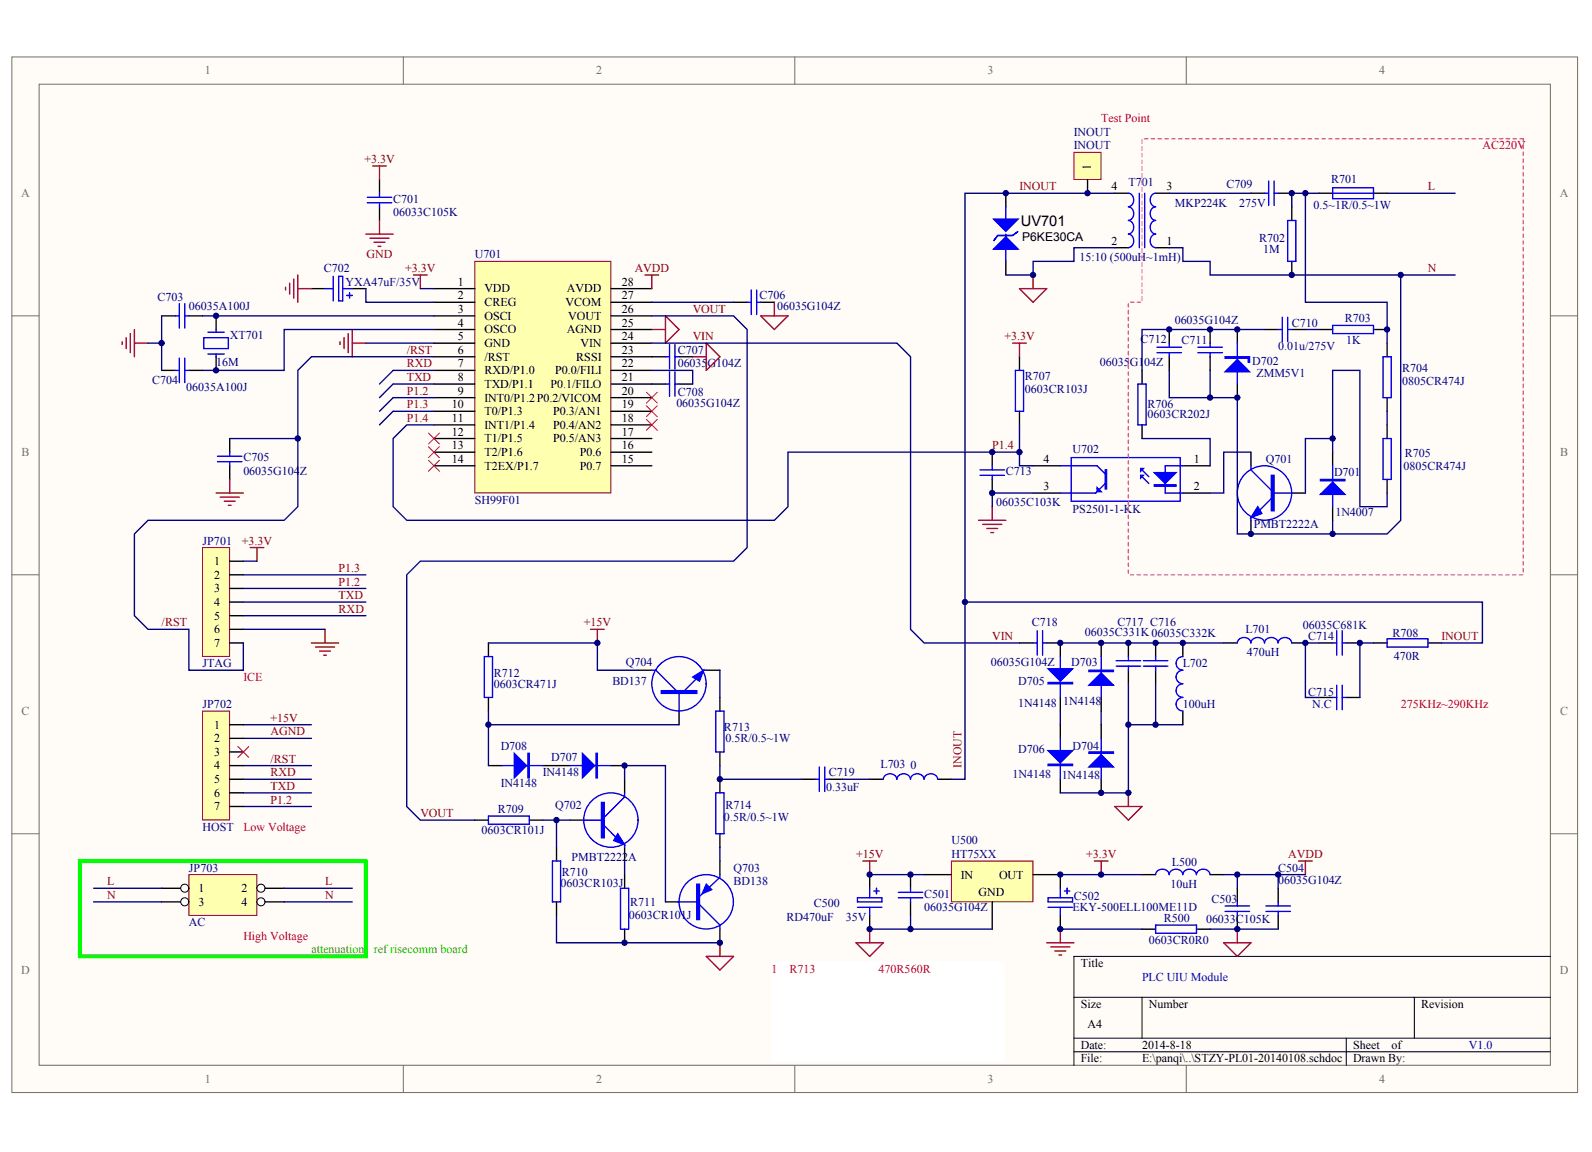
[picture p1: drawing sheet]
<svg xmlns="http://www.w3.org/2000/svg" width="281mm" height="203mm" viewBox="0 0 281 203" stroke-linecap="round" stroke-linejoin="round" font-family="sans-serif">
<g fill="#fffcf8" stroke="#716f64" stroke-width=".18">
<path d="M2.1 10h276.2v182.7h-276.2z"/>
<path d="M6.9 14.9h266.6v173h-266.6z"/>
</g>
<path d="M71.1 10v4.9M140.2 10v4.9M209.2 10v4.9M2.1 55.7h4.8M273.5 55.7h4.8M2.1 101.4h4.8M273.5 101.4h4.8M2.1 147.1h4.8M273.5 147.1h4.8M71.1 187.9v4.8M140.2 187.9v4.8M209.2 187.9v4.8" fill="none" stroke="#716f64" stroke-width=".18"/>
<path d="M189.4 175.9h84.1M201.4 175.9v7.2M249.5 175.9v7.2M273.5 168.7h-84.1v19.2M189.4 183.1h84.1M189.4 185.5h84.1M237.5 183.1v4.8" fill="none" stroke="#000" stroke-width=".18"/>
<path d="M83.8 46.1h23.9v40.8h-23.9z" fill="#ffffb0" stroke="#800000" stroke-width=".18"/>
<g fill="none" stroke="#000" stroke-width=".24">
<path d="M28.5 55.7h2.4M33.3 55.7h2.4M38.1 55.7v2.4M54.9 50.9h2.4M62.1 50.9h2.4M76.5 50.9h7.3M76.5 53.3h7.3M76.5 55.7h7.3M76.5 58.1h7.3M107.8 50.9h7.2M107.8 53.3h7.2M107.8 55.7h7.2"/>
<path d="M107.8 58.1h7.2M129.4 53.3h2.4M134.2 53.3h2.4M28.5 65.3h2.4M33.3 65.3h2.4M38.1 62.9v2.4M76.5 60.5h7.3M76.5 62.9h7.3M76.5 65.3h7.3M76.5 67.7h7.3M76.5 70.1h7.3M76.5 72.5h7.3"/>
<path d="M76.5 74.9h7.3M76.5 77.4h7.3M76.5 79.8h7.3M107.8 60.5h7.2M107.8 62.9h9.6M107.8 65.3h7.2M107.8 67.7h9.6M107.8 70.1h7.2M107.8 72.5h7.2M107.8 74.9h7.2M107.8 77.4h7.2M107.8 79.8h7.2"/>
<path d="M119.8 62.9h2.4M119.8 67.7h2.4M76.5 82.2h7.3M107.8 82.2h7.2"/>
</g>
<g fill="none" stroke="#00f" stroke-width=".24">
<path d="M30.9 55.7h.7M31.6 53.6v4.3M32.6 55.7h.7M32.6 53.6v4.3M36 59.6h4.3v1.9h-4.3zM36.7 58.6h2.9M38.1 58.1v.5M57.3 50.9h1.5M58.8 48.7v4.4M59.7 48.7h.8v4.4h-.8zM60.5 50.9h1.6M61.2 52.1h.9"/>
<path d="M61.7 51.6v1M131.8 53.3h.7M132.5 51.2v4.3M133.5 53.3h.7M133.5 51.2v4.3M30.9 65.3h.7M31.6 63.2v4.3M32.6 63.2v4.3M32.6 65.3h.7M36.7 62.4h2.9M38.1 62.4v.5M117.4 62.9h.7"/>
<path d="M117.4 67.7h.7M118.1 60.8v4.3M118.1 65.6v4.3M119.1 62.9h.7M119.1 60.8v4.3M119.1 65.6v4.3M119.1 67.7h.7"/>
</g>
<g fill="none" stroke="#800000" stroke-width=".24">
<path d="M22.3 59.6v1.9M23 58.8v3.4M23.7 58.1v4.8M60.7 59.6v1.9M61.4 58.8v3.4M62.1 58.1v4.8M72.9 48.5h2.4M74.1 48.5v2.4M115 58.1h2.4M117.4 55.7l2.4 2.4-2.4 2.4zM21.5 60.3v.5M23.7 60.5h2.4"/>
<path d="M60 60.3v.5M62.1 60.5h2.4"/>
</g>
<path d="M28.5 55.7v9.6M74.1 50.9h2.4" fill="none" stroke="#000080" stroke-width=".24"/>
<path d="M35.7 96.6h4.8v19.2h-4.8z" fill="#ffffb0" stroke="#800000" stroke-width=".18"/>
<g fill="none" stroke="#000" stroke-width=".24">
<path d="M196.6 34.1h2.4M203.8 34.1h2.4M220.7 34.1h2.4M225.5 34.1h2.4M227.9 36.5v2.4M232.7 34.1h2.4M242.3 34.1h2.4M196.6 43.7h2.4M203.8 43.7h2.4M206.2 58.1v2.4M213.4 58.1v2.4M218.3 58.1v2.4"/>
<path d="M223.1 58.1h2.4M227.9 46.1v2.4M227.9 58.1h2.4M175 79.8v2.4M179.8 62.9v2.4M179.8 72.5v2.4M201.4 65.3v2.4M201.4 74.9v2.5M206.2 62.9v2.4M213.4 62.9v2.4M218.3 67.7v2.4M220.7 79.8v2.4"/>
<path d="M235.1 79.8v2.4M244.7 60.5v2.4M244.7 70.1v2.4M244.7 74.9v2.5M40.5 99h2.4M175 84.6v2.4M182.2 87h4.8M182.2 82.2h4.8M208.6 87h4.8M208.6 82.2h4.8M220.7 91.8v2.4M227.9 87h2.4"/>
<path d="M235.1 89.4v2.4M244.7 84.6v2.4M40.5 101.4h2.4M40.5 103.8h2.4M40.5 106.2h2.4M40.5 108.6h2.4M40.5 111h2.4M40.5 113.4h2.4M86.2 113.4v2.4M112.6 118.2h2.4M124.6 118.2h2.4M179.8 113.4h2.4"/>
<path d="M184.6 113.4h2.4v2.4M194.2 113.4v2.4M199 113.4v2.4M199 118.2v2.4M203.8 113.4v2.4M203.8 118.2v2.4M208.6 113.4v2.4M215.8 113.4h2.5M227.9 113.4h2.4M232.7 113.4h2.4M237.5 113.4h2.4M242.3 113.4h2.4"/>
<path d="M251.9 113.4h2.4M86.2 135h2.4M86.2 123v2.4M95.8 135h4.8M107.8 135h2.4M110.2 137.4v2.5M119.8 125.4v2.4M127 123v2.4M127 132.6v2.4M127 137.4v2.5M141.4 137.4h2.4M146.2 137.4h2.4"/>
<path d="M187 123v2.4M194.2 123v2.4M208.6 125.4v2.4M83.8 144.7h2.4M93.4 144.7h2.4M98.2 149.5v2.4M98.2 159.1v2.4M100.6 144.7h2.4M110.2 149.5v2.4M110.2 154.3v2.4M117.4 159.1h2.4M127 147.1v2.4"/>
<path d="M127 151.9v2.4M110.2 163.9v2.4M127 163.9v2.4"/>
</g>
<g fill="none" stroke="#800000" stroke-width=".24">
<path d="M50.4 50.7v.5M51.1 49.9v2M51.8 49.2v3.4M52.5 48.5v4.8M52.5 50.9h2.4M134.2 55.7h4.8l-2.4 2.4zM136.6 53.3v2.4M179.8 50.9h4.8l-2.4 2.4zM182.2 48.5v2.4M122.2 62.9h2.4M124.6 60.5l2.4 2.4-2.4 2.4zM178.6 60.5h2.4"/>
<path d="M179.8 60.5v2.4M44.1 96.6h2.4M45.3 96.6v2.4M172.6 91.8h4.8M173.3 92.5h3.4M174.1 93.2h1.9M174.8 93.9h.5M175 89.4v2.4M54.9 113.4h4.8M55.7 114.1h3.3M56.4 114.9h1.9M57.1 115.6h.5"/>
<path d="M57.3 111v2.4M104.2 111h2.4M105.4 111v2.4M199 139.9v2.4M196.6 142.3h4.8l-2.4 2.4zM124.6 168.7h4.8l-2.4 2.4zM127 166.3v2.4"/>
</g>
<path d="M26.1 60.5h2.4M64.5 60.5h12M213.4 65.3v4.8M235.1 91.8v2.4M86.2 127.8h33.6M95.8 144.7h4.8M98.2 144.7v4.8M110.2 151.9v2.4M127 149.5v2.4" fill="none" stroke="#000080" stroke-width=".24"/>
<g fill="none" stroke="#00f" stroke-width=".24">
<path d="M199 38.9a1.24 1.24 0 0 1 1 1.2 1.24 1.24 0 0 1-1 1.2 1.22 1.22 0 0 1 1 1.2 1.22 1.22 0 0 1-1 1.2M199 34.1a1.24 1.24 0 0 1 1 1.2 1.24 1.24 0 0 1-1 1.2 1.22 1.22 0 0 1 1 1.2 1.22 1.22 0 0 1-1 1.2M201 34.1v9.6M201.9 34.1v9.6M203.8 38.9a1.23 1.23 0 0 0-.9 1.2 1.23 1.23 0 0 0 .9 1.2 1.21 1.21 0 0 0-.9 1.2 1.21 1.21 0 0 0 .9 1.2M203.8 34.1a1.23 1.23 0 0 0-.9 1.2 1.23 1.23 0 0 0 .9 1.2 1.21 1.21 0 0 0-.9 1.2 1.21 1.21 0 0 0 .9 1.2M223.1 34.1h.7M223.8 31.9v4.3M224.7 34.1h.8M224.7 31.9v4.3M227.1 38.9h1.5v7.2h-1.5zM235.1 33.1h7.2v1.9h-7.2z"/>
<path d="M235.1 34.1h7.2M225.5 58.1h.7M226.2 56v4.3M227.1 56v4.3M227.1 58.1h.8M179.1 65.3h1.4v7.2h-1.4zM200.7 67.7h1.5v7.2h-1.5zM204.1 61.2h4.3M204.1 62.2h4.3M206.2 60.5v.7M206.2 62.2v.7M211.3 61.2h4.3"/>
<path d="M211.3 62.2h4.3M213.4 60.5v.7M213.4 62.2v.7M218.3 60.5v7.2M243.9 77.4h1.5v7.2h-1.5zM243.9 62.9h1.5v7.2h-1.5zM172.9 82.9h4.3M172.9 83.8h4.3M175 82.2v.7M175 83.8v.8M187 82.2h6.5l1.5 1.4M188.9 80.7h19.3v7.7h-19.3z"/>
<path d="M195 85.3l-1.7 1.7h-6.3M201.2 83.8l1.4 1.5M201.2 82.6l1.4 1.5M208.6 82.2h-3.1v4.8h3.1M220.7 82.2v.7l3.6 3.6M220.7 91.3v.5M224.3 87.9l-2.2 2.2M224.3 87h3.6M235.1 82.2v7.2M85.4 115.8h1.5v7.2h-1.5zM115 118.2h.7l3.6 3.6M122.9 119.7l-2.2 2.1"/>
<path d="M124.1 118.2h.5M182.2 113.4h.7M182.9 111.2v4.4M183.9 113.4h.7M183.9 111.2v4.4M187 115.8v7.2M194.2 115.8v7.2M196.9 116.5h4.3M196.9 117.5h4.3M199 115.8v.7M199 117.5v.7M201.7 116.5h4.3"/>
<path d="M201.7 117.5h4.3M203.8 115.8v.7M203.8 117.5v.7M208.6 118.2a1.2 1.2 0 0 0-1.2 1.2 1.2 1.2 0 0 0 1.2 1.2 1.19 1.19 0 0 0-1.2 1.2 1.19 1.19 0 0 0 1.2 1.2M208.6 115.8a1.19 1.19 0 0 0-1.2 1.2 1.19 1.19 0 0 0 1.2 1.2M220.6 113.4a1.21 1.21 0 0 0-1.2-1 1.21 1.21 0 0 0-1.1 1M225.4 113.4a1.23 1.23 0 0 0-1.2-1 1.23 1.23 0 0 0-1.2 1 1.21 1.21 0 0 0-1.2-1 1.21 1.21 0 0 0-1.1 1M227.8 113.4a1.21 1.21 0 0 0-1.2-1 1.21 1.21 0 0 0-1.1 1M235.1 113.4h.7M235.8 111.2v4.4M236.7 113.4h.8M236.7 111.2v4.4"/>
<path d="M244.7 112.7h7.2v1.4h-7.2zM88.6 135h7.2M100.6 135h7.2M110.2 139.9v.7l-3.6 3.6M119.8 121.8v3.6M126.3 125.4h1.4v7.2h-1.4zM126.3 139.9h1.4v7.2h-1.4zM143.8 137.4h.7M144.5 135.3v4.3M145.5 137.4h.7M145.5 135.3v4.3M208.6 123a1.19 1.19 0 0 0-1.2 1.2 1.19 1.19 0 0 0 1.2 1.2"/>
<path d="M86.2 143.9h7.2v1.5h-7.2zM97.4 151.9h1.5v7.2h-1.5zM103 144.7h3.6M106.6 145.6l2.1 2.2M109.5 156.7h1.4v7.2h-1.4zM110.2 149v.5M119.5 159.1h3.4M123.4 159.6l3.6 3.6v.7M127 154.3v.5l-3.6 3.3"/>
<circle cx="223" cy="87" r="4.8"/>
<circle cx="119.8" cy="120.6" r="4.8"/>
<circle cx="107.8" cy="144.6" r="4.8"/>
<circle cx="124.6" cy="159.1" r="4.8"/>
</g>
<g fill="#00f" stroke="#00f" stroke-width=".24">
<path d="M194.2 118.7l2.2 2.2h-4.3z"/>
<path d="M184.9 118h4.3l-2.2 2.1z"/>
<path d="M109 147.1l1.2 1.9-1.9-.7z"/>
<path d="M124.6 156l.9 .9-1.6 .7z"/>
<path d="M122.2 119.4l1.9-1.2-.7 1.9z"/>
<path d="M102.7 132.9l2.2 2.1-2.2 2.2z"/>
<path d="M90.7 132.9l2.2 2.1-2.2 2.2z"/>
<path d="M235.1 85l2.1 2.2h-4.3z"/>
<path d="M218.3 63.4l2.1 2.2h-4.3z"/>
<path d="M221.9 89.4l.7 1.2-1.9 .7z"/>
<path d="M203.6 83.4h3.8l-1.9 1.9z"/>
<path d="M201.2 82.6h.5l-.5 .5z"/>
<path d="M201.2 83.8h.5l-.5 .5z"/>
<path d="M193.5 86l.7 .7h-.7z"/>
<path d="M192.1 118.2h4.3v.3h-4.3z" fill-rule="evenodd"/>
<path d="M184.9 120.4h4.3v.2h-4.3z" fill-rule="evenodd"/>
<path d="M106.1 141.5h.5v6.3h-.5z" fill-rule="evenodd"/>
<path d="M122.9 156h.5v6.2h-.5z" fill-rule="evenodd"/>
<path d="M116.7 121.8h6.2v.5h-6.2z" fill-rule="evenodd"/>
<path d="M105.1 132.9h.3v4.3h-.3z" fill-rule="evenodd"/>
<path d="M93.1 132.9h.3v4.3h-.3z" fill-rule="evenodd"/>
<path d="M232.9 84.6h4.3v.2h-4.3z" fill-rule="evenodd"/>
<path d="M216.1 62.9h4.3v1h-.2v-.7h-4.1z" fill-rule="evenodd"/>
<path d="M224.3 83.8h.4v6.3h-.4z" fill-rule="evenodd"/>
<path d="M203.6 85.5h3.8v.3h-3.8z" fill-rule="evenodd"/>
<path d="M195 82.9h.2v3.3h-.2z" fill-rule="evenodd"/>
</g>
<path d="M189.4 26.9h4.8v4.8h-4.8z" fill="#ffffb0" stroke="#800000" stroke-width=".18"/>
<path d="M191.8 31.7v2.4M232.7 58.1h2.4M242.3 58.1h2.4M40.5 77.4v2.4M40.5 82.2v2.4M187 127.8v2.4M187 137.4v2.5M194.2 127.8v2.4M194.2 137.4v2.5M232.7 123h2.4M237.5 123h2.4" fill="none" stroke="#000" stroke-width=".24"/>
<path d="M75.6 76.4l1.9 1.9M75.6 78.8l1.9 1.9M77.5 76.4l-1.9 1.9M77.5 78.8l-1.9 1.9M114 71.6l1.9 1.9M114 74l1.9 1.9M115.9 71.6l-1.9 1.9M115.9 74l-1.9 1.9" fill="none" stroke="#f00" stroke-width=".18"/>
<g fill="none" stroke="#000080" stroke-width=".24">
<path d="M206.2 34.1h14.5M230.3 34.1v19.2h14.4v7.2M35.7 55.7h40.8M76.5 58.1h-26.4v7.2h-14.4M115 55.7h14.4l2.4 2.4v38.5l-2.4 2.4h-55.3l-2.4 2.4v40.9l2.4 2.4h9.7M115 53.3h14.4M206.2 43.7h2.4v2.4h4.8v2.4h33.7v43.3l-2.4 2.4h-26.4v-24.1h-12.1v-4.8M223.1 58.1h-21.7v7.2M230.3 58.1h2.4M40.5 77.4h12M76.5 74.9h-4.8l-2.4 2.5v12l2.4 2.4h64.9l2.4-2.4v-9.6h40.8M76.5 65.3h-7.2l-2.4 2.4"/>
<path d="M76.5 67.7h-7.2l-2.4 2.4M76.5 70.1h-7.2l-2.4 2.4M76.5 72.5h-7.2l-2.4 2.4M115 60.5h43.2l2.4 2.4v48.1l2.4 2.4h16.8M115 65.3h7.2v2.4M179.8 74.9v7.3h2.4M201.4 77.4h12v4.8M220.7 79.8h-4.9v7.2h-2.4M235.1 79.8v-14.5h4.8v24.1h4.8v-2.4M235.1 77.4h-4.8v9.6M244.7 72.5v2.4M182.2 87h-7.2v2.4"/>
<path d="M127 118.2v4.8M187 113.4h28.8M232.7 113.4h-2.4v9.6h2.4M242.3 113.4h-2.4v9.6M86.2 125.4v9.6M110.2 137.4v-2.4h7.2v24.1M127 135v2.4h14.4M203.8 120.6v7.2"/>
</g>
<path d="M235.1 57.4h7.2v1.4h-7.2zM40.5 79.8v.7M38.4 81.4h4.3M38.4 80.5h4.3M40.5 81.4v.8M187 130.2v7.2M194.2 130.2v7.2M235.1 123h.7M235.8 120.9v4.3M236.7 123h.8M236.7 120.9v4.3" fill="none" stroke="#00f" stroke-width=".24"/>
<g fill="#00f" stroke="#00f" stroke-width=".24">
<path d="M194.2 133.1l2.2 2.2h-4.3z"/>
<path d="M184.9 132.4h4.3l-2.2 2.2z"/>
<path d="M192.1 132.6h4.3v.3h-4.3z" fill-rule="evenodd"/>
<path d="M184.9 134.8h4.3v.2h-4.3z" fill-rule="evenodd"/>
</g>
<path d="M38.1 87h4.8M38.8 87.7h3.4M39.6 88.4h1.9M40.3 89.1h.5M40.5 84.6v2.4" fill="none" stroke="#800000" stroke-width=".24"/>
<path d="M268.7 24.5h-67.3v28.8h-2.4v48.1h69.7v-76.9" fill="none" stroke="#f0f" stroke-width=".24" stroke-dasharray=".6 .6"/>
<path d="M33.3 154.3h12v7.2h-12z" fill="#ffffb0" stroke="#800000" stroke-width=".18"/>
<path d="M28.5 156.7h4.8" fill="none" stroke="#000" stroke-width=".24"/>
<circle cx="32.6" cy="156.7" r=".71" fill="#fffcf8" stroke="#000" stroke-width=".18"/>
<path d="M45.3 156.7h4.8" fill="none" stroke="#000" stroke-width=".24"/>
<circle cx="46" cy="156.7" r=".71" fill="#fffcf8" stroke="#000" stroke-width=".18"/>
<path d="M28.5 159.1h4.8" fill="none" stroke="#000" stroke-width=".24"/>
<circle cx="32.6" cy="159.1" r=".71" fill="#fffcf8" stroke="#000" stroke-width=".18"/>
<path d="M45.3 159.1h4.8" fill="none" stroke="#000" stroke-width=".24"/>
<circle cx="46" cy="159.1" r=".71" fill="#fffcf8" stroke="#000" stroke-width=".18"/>
<g fill="none" stroke="#000080" stroke-width=".24">
<path d="M196.6 34.1h-26.4v103.3h-2.4M244.7 34.1h12M196.6 43.7h-7.2v2.4h-7.2v2.4h-4.8M247.1 48.5h9.6M76.5 62.9h-21.6l-2.4 2.4v24.1l-2.4 2.4h-24l-2.4 2.4v14.4l2.4 2.4h7.2v7.2h9.6v-4.8M42.9 99h2.4M42.9 101.4h21.6M42.9 103.8h21.6M42.9 106.2h21.6M42.9 108.6h21.6M42.9 111h14.4M86.2 113.4h19.2v4.8h7.2"/>
<path d="M170.2 106.2h91.3v7.2h-7.2M42.9 137.4h12M42.9 127.8h12M42.9 130.2h12M42.9 135h12M42.9 139.9h12M148.6 137.4h4.8M187 125.4v2.4M194.2 125.4v2.4M199 120.6v7.2M208.6 127.8h-9.6v12.1h-12M16.5 156.7h12"/>
<path d="M16.5 159.1h12M42.9 142.3h12M50.1 156.7h12M50.1 159.1h12M98.2 161.5v4.8h28.8"/>
</g>
<path d="M177.4 34.1v2.4M177.4 46.1v2.4M153.4 137.4h2.4M165.4 137.4h2.4" fill="none" stroke="#000" stroke-width=".24"/>
<path d="M177.4 36.5v2.4M177.4 41.3v4.8M158.2 137.4a1.21 1.21 0 0 0-1.2-.9 1.21 1.21 0 0 0-1.2 .9M163 137.4a1.23 1.23 0 0 0-1.2-.9 1.23 1.23 0 0 0-1.2 .9 1.21 1.21 0 0 0-1.2-.9 1.21 1.21 0 0 0-1.2 .9M165.4 137.4a1.21 1.21 0 0 0-1.2-.9 1.21 1.21 0 0 0-1.2 .9" fill="none" stroke="#00f" stroke-width=".24"/>
<path d="M114 69.2l1.9 1.9M115.9 69.2l-1.9 1.9M75.6 81.2l1.9 1.9M77.5 81.2l-1.9 1.9" fill="none" stroke="#f00" stroke-width=".18"/>
<g fill="#00f" stroke="#00f" stroke-width=".24">
<path d="M175.3 38.7h4.3l-2.2 2.1z"/>
<path d="M177.4 41.8l2.2 2.1h-4.3z"/>
<path d="M176 41.5h2.6l1-.7-1 .7h-2.6l-.7 1z" fill-rule="evenodd"/>
</g>
<path d="M35.7 125.4h4.8v19.2h-4.8z" fill="#ffffb0" stroke="#800000" stroke-width=".18"/>
<g fill="none" stroke="#000" stroke-width=".24">
<path d="M66.9 31.7v2.4M66.9 36.5v2.4M40.5 127.8h2.4M40.5 130.2h2.4M40.5 132.6h2.4M40.5 135h2.4M40.5 137.4h2.4M40.5 139.9h2.4M40.5 142.3h2.4M153.4 154.3v2.4M160.6 154.3v2.4M160.6 159.1v2.4"/>
<path d="M187 154.3v2.4M201.4 154.3h2.4M213.4 154.3h2.4M218.3 156.7v2.4M225.5 156.7v2.4M153.4 161.5v2.4M187 161.5v2.4M201.4 163.9h2.4M211 163.9h2.4M218.3 161.5v2.4M225.5 161.5v2.4"/>
</g>
<g fill="none" stroke="#800000" stroke-width=".24">
<path d="M65.7 29.3h2.4M66.9 29.3v2.4M66.9 38.9v2.4M64.5 41.3h4.8M65.3 42h3.3M66 42.7h1.9M66.7 43.5h.5M113.8 48.5h2.4M115 48.5v2.4M152.2 151.9h2.4M153.4 151.9v2.4M193 151.9h2.4"/>
<path d="M194.2 151.9v2.4M229.1 151.9h2.4M230.3 151.9v2.4M151 166.3h4.8l-2.4 2.4zM153.4 163.9v2.4M184.6 166.3h4.8M185.3 167h3.4M186.1 167.7h1.9M186.8 168.5h.5M187 163.9v2.4M215.8 166.3h4.9l-2.4 2.4zM218.3 163.9v2.4"/>
</g>
<g fill="none" stroke="#00f" stroke-width=".24">
<path d="M64.8 35.8h4.3M64.8 34.8h4.3M66.9 34.1v.7M66.9 35.8v.7M151.2 158.4h4.4v.7h-4.4zM153.4 156.7v1.7M154.1 157.2h1M154.6 156.7v.9M158.4 158.4h4.4M158.4 157.4h4.4M160.6 156.7v.7M160.6 158.4v.7"/>
<path d="M184.9 158.4h4.3v.7h-4.3zM187 156.7v1.7M187.7 157.2h1M188.2 156.7v.9M206.2 154.3a1.21 1.21 0 0 0-1.2-1 1.21 1.21 0 0 0-1.2 1M211 154.3a1.23 1.23 0 0 0-1.2-1 1.23 1.23 0 0 0-1.2 1 1.21 1.21 0 0 0-1.2-1 1.21 1.21 0 0 0-1.2 1M213.4 154.3a1.21 1.21 0 0 0-1.2-1 1.21 1.21 0 0 0-1.2 1M216.1 159.8h4.3M218.3 159.1v.7M223.3 159.8h4.3M225.5 159.1v.7M151.2 160h4.4"/>
<path d="M153.4 160v1.5M184.9 160h4.3M187 160v1.5M203.8 163.2h7.2v1.4h-7.2zM216.1 160.8h4.3M218.3 160.8v.7M223.3 160.8h4.3M225.5 160.8v.7"/>
</g>
<path d="M232.7 34.1h-4.8v2.4M153.4 154.3h9.6M187 154.3h14.4M215.8 154.3h14.5M218.3 154.3v2.4M225.5 154.3v2.4M160.6 161.5v2.4h-7.2M187 163.9h14.4M213.4 163.9h12.1" fill="none" stroke="#000080" stroke-width=".24"/>
<path d="M42 131.7l1.9 1.9M43.9 131.7l-1.9 1.9" fill="none" stroke="#f00" stroke-width=".18"/>
<path d="M167.8 151.9h14.4v7.2h-14.4z" fill="#ffffb0" stroke="#800000" stroke-width=".18"/>
<path d="M163 154.3h4.8M175 159.1v4.8M182.2 154.3h4.8" fill="none" stroke="#000" stroke-width=".24"/>
<path d="M64.5 50.9v2.4h12M160.6 163.9h14.4" fill="none" stroke="#000080" stroke-width=".24"/>
<path d="M14.1 151.9h50.4v16.8h-50.4z" fill="none" stroke="#0f0" stroke-width=".72"/>
<path d="M136.1 169.7h41.1v17.5h-41.1z" fill="#fff" stroke="#fff" stroke-width=".18"/>
<g fill="#000080" stroke="#000080" stroke-width=".18">
<circle cx="28.5" cy="60.5" r=".47"/>
<circle cx="38.1" cy="65.3" r=".47"/>
<circle cx="38.1" cy="55.7" r=".47"/>
<circle cx="52.5" cy="77.3" r=".47"/>
<circle cx="86.1" cy="127.8" r=".47"/>
<circle cx="98.2" cy="144.6" r=".47"/>
<circle cx="105.4" cy="113.4" r=".47"/>
<circle cx="110.2" cy="166.3" r=".47"/>
<circle cx="110.2" cy="135" r=".47"/>
<circle cx="127" cy="166.3" r=".47"/>
<circle cx="127" cy="137.4" r=".47"/>
<circle cx="153.4" cy="163.9" r=".47"/>
<circle cx="153.4" cy="154.3" r=".47"/>
<circle cx="160.6" cy="163.9" r=".47"/>
<circle cx="160.6" cy="154.3" r=".47"/>
<circle cx="170.2" cy="106.2" r=".47"/>
<circle cx="175" cy="87" r=".47"/>
<circle cx="175" cy="79.7" r=".47"/>
<circle cx="177.4" cy="34.1" r=".47"/>
<circle cx="179.8" cy="79.7" r=".47"/>
<circle cx="182.2" cy="48.5" r=".47"/>
<circle cx="187" cy="163.9" r=".47"/>
<circle cx="187" cy="154.3" r=".47"/>
<circle cx="187" cy="113.4" r=".47"/>
<circle cx="191.8" cy="34.1" r=".47"/>
<circle cx="194.2" cy="154.3" r=".47"/>
<circle cx="194.2" cy="139.8" r=".47"/>
<circle cx="194.2" cy="113.4" r=".47"/>
<circle cx="199" cy="139.8" r=".47"/>
<circle cx="199" cy="127.8" r=".47"/>
<circle cx="199" cy="113.4" r=".47"/>
<circle cx="203.8" cy="127.8" r=".47"/>
<circle cx="203.8" cy="113.4" r=".47"/>
<circle cx="206.2" cy="58.1" r=".47"/>
<circle cx="208.6" cy="113.4" r=".47"/>
<circle cx="213.4" cy="70.1" r=".47"/>
<circle cx="213.4" cy="58.1" r=".47"/>
<circle cx="218.2" cy="163.9" r=".47"/>
<circle cx="218.2" cy="154.3" r=".47"/>
<circle cx="218.2" cy="70.1" r=".47"/>
<circle cx="218.2" cy="58.1" r=".47"/>
<circle cx="220.6" cy="94.2" r=".47"/>
<circle cx="225.4" cy="154.3" r=".47"/>
<circle cx="227.8" cy="48.5" r=".47"/>
<circle cx="227.8" cy="34.1" r=".47"/>
<circle cx="230.2" cy="113.4" r=".47"/>
<circle cx="230.2" cy="34.1" r=".47"/>
<circle cx="235.1" cy="94.2" r=".47"/>
<circle cx="235.1" cy="77.3" r=".47"/>
<circle cx="239.9" cy="113.4" r=".47"/>
<circle cx="244.7" cy="58.1" r=".47"/>
<circle cx="247.1" cy="48.5" r=".47"/>
</g>
<text font-size="2.6" x="180.1" y="39.8">UV701</text>
<g font-size="2.1" fill="#716f64">
<text x="36.1" y="13.1">1</text>
<text x="105.2" y="13.1">2</text>
<text x="174.2" y="13.1">3</text>
<text x="243.3" y="13.1">4</text>
<text x="3.8" y="34.8">A</text>
<text x="275.1" y="34.8">A</text>
<text x="3.8" y="80.4">B</text>
<text x="275.2" y="80.4">B</text>
<text x="3.8" y="126.1">C</text>
<text x="275.2" y="126.1">C</text>
<text x="3.8" y="171.8">D</text>
<text x="275.1" y="171.8">D</text>
<text x="36.1" y="191">1</text>
<text x="105.2" y="191">2</text>
<text x="174.2" y="191">3</text>
<text x="243.3" y="191">4</text>
</g>
<g font-size="2.1" fill="#000080">
<text x="189.4" y="23.9">INOUT</text>
<text x="189.4" y="26.4">INOUT</text>
<text x="69.3" y="35.7">C701</text>
<text x="199" y="32.8">T701</text>
<text x="216.3" y="33.1">C709</text>
<text x="234.8" y="32.4">R701</text>
<text x="69.3" y="38.1">06033C105K</text>
<text x="207.2" y="36.4">MKP224K</text>
<text x="218.6" y="36.4">275V</text>
<text x="231.7" y="36.9">0.5~1R/0.5~1W</text>
<text x="57.1" y="48">C702</text>
<text x="83.8" y="45.6">U701</text>
<text x="190.4" y="46.1">15:10 (500uH~1mH)</text>
<text x="222.1" y="42.7">R702</text>
<text x="222.8" y="44.6">1M</text>
<text x="27.8" y="53">C703</text>
<text x="60.9" y="50.4">YXA47uF/35V</text>
<text x="133.9" y="52.8">C706</text>
<text x="33.3" y="54.7">06035A100J</text>
<text x="40.5" y="59.8">XT701</text>
<text x="137.1" y="54.7">06035G104Z</text>
<text x="207.2" y="57.1">06035G104Z</text>
<text x="227.9" y="57.6">C710</text>
<text x="237.2" y="56.9">R703</text>
<text x="38.1" y="64.6">16M</text>
<text x="119.5" y="62.4">C707</text>
<text x="119.5" y="64.8">06035G104Z</text>
<text x="194" y="64.6">06035G104Z</text>
<text x="201.2" y="60.5">C712</text>
<text x="208.4" y="60.7">C711</text>
<text x="220.9" y="64.3">D702</text>
<text x="225.5" y="61.7">0.01u/275V</text>
<text x="237.5" y="60.7">1K</text>
<text x="247.3" y="65.5">R704</text>
<text x="26.8" y="67.7">C704</text>
<text x="32.8" y="68.9">06035A100J</text>
<text x="119.3" y="71.8">06035G104Z</text>
<text x="119.5" y="69.9">C708</text>
<text x="180.8" y="67">R707</text>
<text x="180.8" y="69.4">0603CR103J</text>
<text x="221.6" y="66.5">ZMM5V1</text>
<text x="247.3" y="67.9">0805CR474J</text>
<text x="202.4" y="72">R706</text>
<text x="202.4" y="73.7">0603CR202J</text>
<text x="42.9" y="81.4">C705</text>
<text x="42.9" y="83.8">06035G104Z</text>
<text x="177.4" y="83.8">C713</text>
<text x="189.2" y="80">U702</text>
<text x="223.3" y="81.6">Q701</text>
<text x="247.6" y="82.8">0805CR474J</text>
<text x="247.8" y="80.7">R705</text>
<text x="83.8" y="88.9">SH99F01</text>
<text x="175.7" y="89.3">06035C103K</text>
<text x="235.3" y="84">D701</text>
<text x="189.2" y="90.5">PS2501-1-KK</text>
<text x="221.1" y="93.2">PMBT2222A</text>
<text x="235.5" y="91">1N4007</text>
<text x="35.7" y="96.1">JP701</text>
<text x="182" y="110.5">C718</text>
<text x="191.4" y="112.2">06035C331K06035C332K</text>
<text x="197.1" y="110.5">C717 C716</text>
<text x="219.7" y="111.7">L701</text>
<text x="229.8" y="111">06035C681K</text>
<text x="230.7" y="112.9">C714</text>
<text x="245.6" y="112.4">R708</text>
<text x="35.7" y="117.7">JTAG</text>
<text x="87.1" y="119.4">R712</text>
<text x="110.4" y="117.5">Q704</text>
<text x="174.8" y="117.5">06035G104Z</text>
<text x="188.9" y="117.5">D703</text>
<text x="208.6" y="117.7">L702</text>
<text x="219.9" y="115.8">470uH</text>
<text x="245.9" y="116.5">470R</text>
<text x="35.7" y="124.9">JP702</text>
<text x="87.1" y="121.3">0603CR471J</text>
<text x="108" y="120.8">BD137</text>
<text x="179.6" y="120.8">D705</text>
<text x="179.6" y="124.7">1N4148</text>
<text x="187.5" y="124.4">1N4148</text>
<text x="208.6" y="124.9">100uH</text>
<text x="230.7" y="122.7">C715</text>
<text x="231.5" y="124.9">N.C</text>
<text x="127.7" y="129">R713</text>
<text x="127.9" y="130.9">0.5R/0.5~1W</text>
<text x="88.3" y="132.4">D708</text>
<text x="95.8" y="136.9">IN4148</text>
<text x="97.2" y="134.3">D707</text>
<text x="146.2" y="136.9">C719</text>
<text x="155.3" y="135.5">L703</text>
<text x="160.6" y="135.7">0</text>
<text x="178.6" y="137.2">1N4148</text>
<text x="179.6" y="132.8">D706</text>
<text x="187.3" y="137.4">1N4148</text>
<text x="189.2" y="132.4">D704</text>
<text x="87.8" y="143.4">R709</text>
<text x="88.3" y="138.9">IN4148</text>
<text x="97.9" y="142.7">Q702</text>
<text x="127.9" y="142.7">R714</text>
<text x="145.7" y="139.6">0.33uF</text>
<text x="35.7" y="146.5">HOST</text>
<text x="85" y="147">0603CR101J</text>
<text x="127.7" y="144.9">0.5R/0.5~1W</text>
<text x="167.8" y="148.9">U500</text>
<text x="33.3" y="153.8">JP703</text>
<text x="99.1" y="154.5">R710</text>
<text x="100.8" y="151.8">PMBT2222A</text>
<text x="129.4" y="153.8">Q703</text>
<text x="167.8" y="151.4">HT75XX</text>
<text x="206.7" y="152.8">L500</text>
<text x="225.5" y="153.8">C504</text>
<text x="225.5" y="155.9">06035G104Z</text>
<text x="98.9" y="156.4">0603CR103J</text>
<text x="111.1" y="159.8">R711</text>
<text x="129.4" y="156.2">BD138</text>
<text x="143.6" y="160">C500</text>
<text x="163" y="158.3">C501</text>
<text x="163" y="160.7">06035G104Z</text>
<text x="189.2" y="160.7">EKY-500ELL100ME11D</text>
<text x="189.4" y="158.8">C502</text>
<text x="206.5" y="156.6">10uH</text>
<text x="213.7" y="159.3">C503</text>
<text x="33.3" y="163.4">AC</text>
<text x="110.9" y="162.2">0603CR101J</text>
<text x="138.8" y="162.4">RD470uF</text>
<text x="149.2" y="162.4">35V</text>
<text x="202.6" y="166.5">0603CR0R0</text>
<text x="205.3" y="162.7">R500</text>
<text x="212.7" y="162.9">06033C105K</text>
</g>
<g font-size="2.1" fill="#f00">
<text x="194.2" y="21.5">Test Point</text>
<text x="261.5" y="26.4">AC220V</text>
<text x="42.9" y="120.1">ICE</text>
<text x="247.1" y="124.9">275KHz~290KHz</text>
<text x="42.9" y="146.5">Low Voltage</text>
<text x="42.9" y="165.8">High Voltage</text>
<text x="136.1" y="171.5">1</text>
<text x="139.3" y="171.5">R713</text>
<text x="155" y="171.5">470R560R</text>
</g>
<g font-size="2.1" fill="#800000">
<text x="64.3" y="28.8">+3.3V</text>
<text x="179.8" y="33.6">INOUT</text>
<text x="251.9" y="33.6">L</text>
<text x="64.7" y="45.6">GND</text>
<text x="71.5" y="48">+3.3V</text>
<text x="111.9" y="48">AVDD</text>
<text x="251.9" y="48">N</text>
<text x="122.2" y="55.2">VOUT</text>
<text x="71.7" y="64.8">RXD</text>
<text x="71.7" y="62.4">/RST</text>
<text x="122.2" y="60">VIN</text>
<text x="177.2" y="60">+3.3V</text>
<text x="71.7" y="67.2">TXD</text>
<text x="71.7" y="69.6">P1.2</text>
<text x="71.7" y="72">P1.3</text>
<text x="71.7" y="74.4">P1.4</text>
<text x="175" y="79.2">P1.4</text>
<text x="42.7" y="96.1">+3.3V</text>
<text x="59.7" y="100.9">P1.3</text>
<text x="59.7" y="105.7">TXD</text>
<text x="59.7" y="103.3">P1.2</text>
<text x="28.5" y="110.5">/RST</text>
<text x="59.7" y="108.1">RXD</text>
<text x="103" y="110.5">+15V</text>
<text x="175" y="112.9">VIN</text>
<text x="254.3" y="112.9">INOUT</text>
<text x="47.7" y="129.7">AGND</text>
<text x="47.7" y="127.3">+15V</text>
<text x="47.7" y="134.5">/RST</text>
<text x="47.7" y="136.9">RXD</text>
<text x="169.6" y="135.5" transform="rotate(-90 169.6 135.5)">INOUT</text>
<text x="47.7" y="141.7">P1.2</text>
<text x="47.7" y="139.3">TXD</text>
<text x="74.1" y="144.1">VOUT</text>
<text x="151" y="151.4">+15V</text>
<text x="191.6" y="151.4">+3.3V</text>
<text x="227.2" y="151.4">AVDD</text>
<text x="18.9" y="156.2">L</text>
<text x="18.9" y="158.6">N</text>
<text x="57.3" y="156.2">L</text>
<text x="57.3" y="158.6">N</text>
</g>
<g font-size="2.1">
<text x="192.4" y="30" transform="rotate(-90 192.4 30)">1</text>
<text x="196.1" y="33.6">4</text>
<text x="205.8" y="33.6">3</text>
<text x="180.3" y="42.5">P6KE30CA</text>
<text x="196.1" y="43.2">2</text>
<text x="205.8" y="43.2">1</text>
<text x="80.8" y="50.4">1</text>
<text x="80.8" y="52.8">2</text>
<text x="85.4" y="51.6">VDD</text>
<text x="85.4" y="54">CREG</text>
<text x="99.7" y="54">VCOM</text>
<text x="100" y="51.6">AVDD</text>
<text x="109.7" y="52.8">27</text>
<text x="109.7" y="50.4">28</text>
<text x="80.8" y="55.2">3</text>
<text x="80.8" y="57.6">4</text>
<text x="85.4" y="56.4">OSCI</text>
<text x="85.4" y="58.8">OSCO</text>
<text x="100" y="58.8">AGND</text>
<text x="100.2" y="56.4">VOUT</text>
<text x="109.7" y="57.6">25</text>
<text x="109.7" y="55.2">26</text>
<text x="80.8" y="60">5</text>
<text x="80.8" y="62.4">6</text>
<text x="80.8" y="64.8">7</text>
<text x="85.4" y="61.2">GND</text>
<text x="85.4" y="63.6">/RST</text>
<text x="101.6" y="63.6">RSSI</text>
<text x="102.4" y="61.2">VIN</text>
<text x="109.7" y="64.8">22</text>
<text x="109.7" y="62.4">23</text>
<text x="109.7" y="60">24</text>
<text x="80.8" y="67.2">8</text>
<text x="80.8" y="69.6">9</text>
<text x="85.4" y="66">RXD/P1.0</text>
<text x="85.4" y="68.4">TXD/P1.1</text>
<text x="85.4" y="70.8">INT0/P1.2P0.2/VICOM</text>
<text x="97.1" y="68.4">P0.1/FILO</text>
<text x="97.9" y="66">P0.0/FILI</text>
<text x="109.7" y="69.6">20</text>
<text x="109.7" y="67.2">21</text>
<text x="79.7" y="72">10</text>
<text x="79.7" y="74.4">11</text>
<text x="79.7" y="76.8">12</text>
<text x="85.4" y="73.2">T0/P1.3</text>
<text x="85.4" y="75.6">INT1/P1.4</text>
<text x="97.6" y="75.6">P0.4/AN2</text>
<text x="97.6" y="73.2">P0.3/AN1</text>
<text x="109.7" y="76.8">17</text>
<text x="109.7" y="74.4">18</text>
<text x="109.7" y="72">19</text>
<text x="79.7" y="79.2">13</text>
<text x="79.7" y="81.6">14</text>
<text x="85.4" y="78">T1/P1.5</text>
<text x="85.4" y="80.4">T2/P1.6</text>
<text x="85.4" y="82.8">T2EX/P1.7</text>
<text x="97.6" y="78">P0.5/AN3</text>
<text x="102.3" y="82.8">P0.7</text>
<text x="102.3" y="80.4">P0.6</text>
<text x="109.7" y="81.6">15</text>
<text x="109.7" y="79.2">16</text>
<text x="184" y="81.6">4</text>
<text x="210.6" y="81.6">1</text>
<text x="184" y="86.4">3</text>
<text x="210.6" y="86.4">2</text>
<text x="37.8" y="99.7">1</text>
<text x="37.8" y="102.1">2</text>
<text x="37.8" y="104.5">3</text>
<text x="37.8" y="106.9">4</text>
<text x="37.8" y="109.3">5</text>
<text x="37.8" y="111.7">6</text>
<text x="37.8" y="114.1">7</text>
<text x="37.8" y="128.5">1</text>
<text x="37.8" y="130.9">2</text>
<text x="37.8" y="133.3">3</text>
<text x="37.8" y="135.7">4</text>
<text x="37.8" y="138.1">5</text>
<text x="37.8" y="140.5">6</text>
<text x="37.8" y="142.9">7</text>
<text x="169.5" y="155">IN</text>
<text x="176.2" y="155">OUT</text>
<text x="35" y="157.4">1</text>
<text x="35" y="159.8">3</text>
<text x="42.6" y="157.4">2</text>
<text x="42.6" y="159.8">4</text>
<text x="172.6" y="158.1">GND</text>
<text x="190.6" y="170.6">Title</text>
<text x="190.6" y="177.8">Size</text>
<text x="202.6" y="177.8">Number</text>
<text x="250.7" y="177.8">Revision</text>
<text x="190.6" y="185">Date:</text>
<text x="191.8" y="181.4">A4</text>
<text x="201.4" y="185">2014-8-18</text>
<text x="238.7" y="185">Sheet</text>
<text x="245.5" y="185">of</text>
<text x="190.6" y="187.4">File:</text>
<text x="201.4" y="187.4">E:\panqi\..\STZY-PL01-20140108.schdoc</text>
<text x="238.7" y="187.4">Drawn By:</text>
</g>
<text font-size="2.1" fill="#00bf00" x="54.9" y="168.2">attenuation: ref risecomm board</text>
<g font-size="2.1" fill="#0000b4">
<text x="201.4" y="173">PLC UIU Module</text>
<text x="259.1" y="185">V1.0</text>
</g>
</svg>
